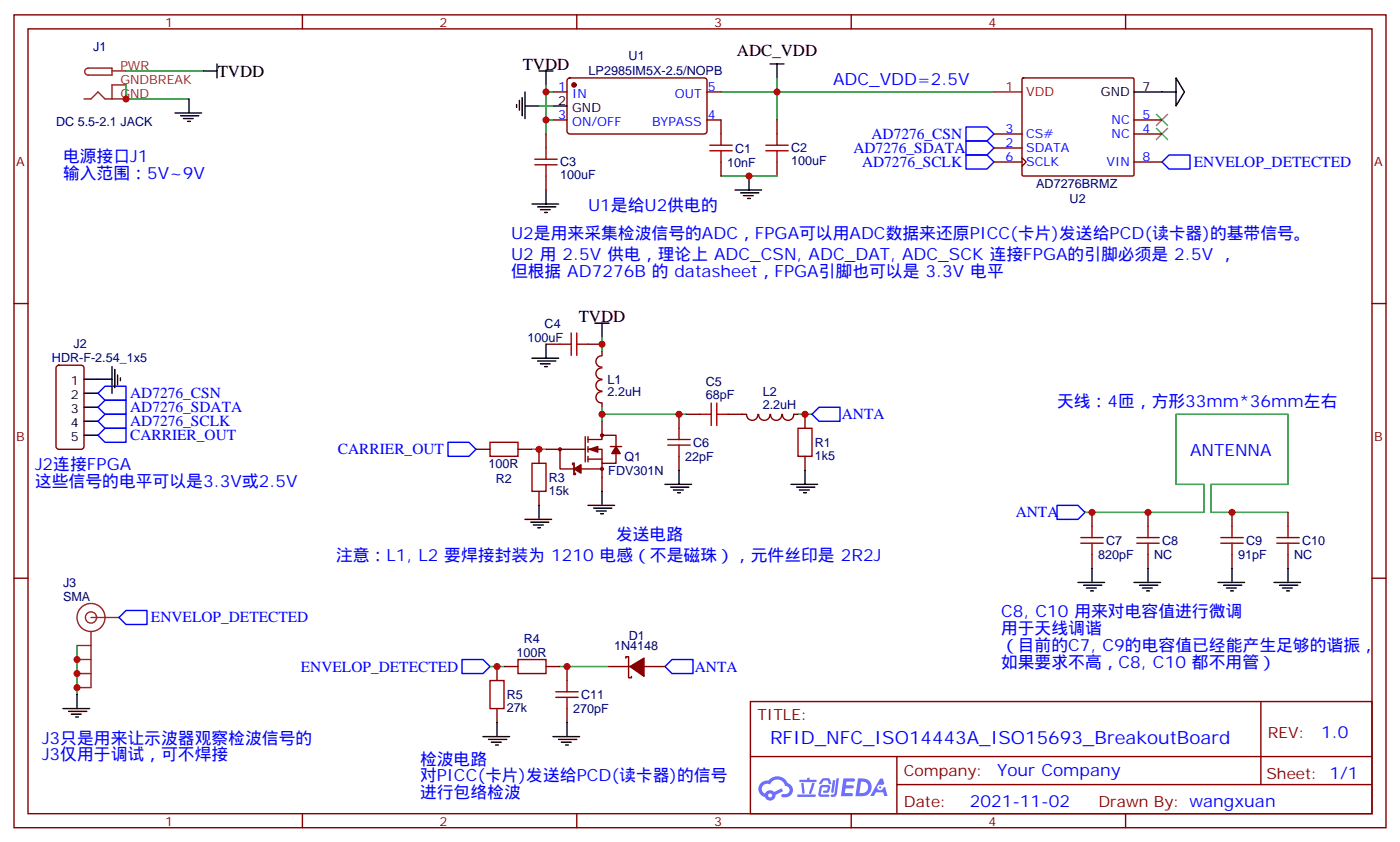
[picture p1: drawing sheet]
<svg xmlns="http://www.w3.org/2000/svg" width="353mm" height="212mm" viewBox="0 0 353 212" stroke-linecap="round" stroke-linejoin="round" font-family="sans-serif">
<g fill="none" stroke="#870000" stroke-width=".35">
<path d="M3.5 3.7h345.7v204.7h-345.7zM7.1 7.3h338.6v197.5h-338.6zM76.2 3.7v3.6M145.3 3.7v3.6M214.5 3.7v3.6M283.6 3.7v3.6M3.5 76.4h3.6M345.7 76.4h3.5M3.5 145.6h3.6M345.7 145.6h3.5M189.1 176.6h156.6v28.2h-156.6zM317.7 176.6v20.9"/>
<path d="M189.1 190.4h156.5M226 197.5h119.6M226 190.4v14.2M76.2 204.8v3.6M145.3 204.8v3.6M214.5 204.8v3.6M283.6 204.8v3.6"/>
</g>
<g fill="#5487ff">
<path d="M212.5 195.9h2.3a.47 .47 0 0 1 .5 .1 .47 .47 0 0 1 .1 .5l-.3 .2h-1.8l-.1 1h1.6l.3 .2a.4 .4 0 0 1-.4 .6h-1.6l-.2 1.1h1.4a.46 .46 0 0 1 .5 .1 .46 .46 0 0 1 .1 .5l-.4 .2h-2.6z"/>
<path d="M221.8 196h.7l.3 1.3-.6 .3a.74 .74 0 0 0-1.1 .3 .74 .74 0 0 0 .5 1.1 .74 .74 0 0 0 .9-.7l.5-.3 .6 2.4h-.8l-.2-1h-1.9l-.5 1h-.9z"/>
<path d="M209.9 196.4h.6l-.4 2.9a.31 .31 0 0 1-.4 .3 .31 .31 0 0 1-.3-.3z"/>
<path d="M210.8 195.9h.6l-.5 4a.89 .89 0 0 1-.7 .7 .89 .89 0 0 1-.9-.3l.2-.3h.6l.2-.2z"/>
<path d="M207.1 196.1l.7-.2 1.1 .1 .6 1.3-.6 .1-.4-.9-1 .1a.95 .95 0 0 1-1 .8l-.1-.2z"/>
<path d="M206.8 197.8l.5-.2h1.3a.89 .89 0 0 1 .4 1.5l-.3 .4-1 .1a.29 .29 0 0 1-.3-.4 .29 .29 0 0 1 .3-.2h.7l.2-.8h-1.5l-.3 1.8h1.9a.29 .29 0 0 1 .3 .3 .29 .29 0 0 1-.3 .3h-2l-.4-.3-.1-.5 .3-1.6z"/>
<path d="M200.9 200h4.4a.3 .3 0 0 1 .3 .3 .3 .3 0 0 1-.3 .3h-4.3z"/>
<path d="M204.6 197.1h.7l-.5 1.6a1.02 1.02 0 0 1-.7 1.2l-.3-.3z"/>
<path d="M201.9 197.1h.6l.3 2.4-.3 .3-.3-.2z"/>
<path d="M201.5 196.3h1.8l.3-.5h.4v.5h1.5a.29 .29 0 0 1 .3 .3 .29 .29 0 0 1-.3 .3h-4z"/>
<path d="M216.2 195.9l-.6 4.5h1.4a2.27 2.27 0 0 0 2.6-2.3 2.27 2.27 0 0 0-2.7-2.2zM217 196.7a1.5 1.5 0 0 1 1.8 1.6 1.5 1.5 0 0 1-2 1.3h-.2z"/>
<path d="M191.7 197.1a2.09 2.09 0 0 0 1.1 3.5 1.37 1.37 0 0 0 1.5 .9 1.37 1.37 0 0 0 1.1-1.4l1.9-1-.4-.7-1.8 1a1.4 1.4 0 0 0-2.3 .4 1.32 1.32 0 0 1-.7-1.9 1.32 1.32 0 0 1 1.9-.4 2.02 2.02 0 0 1 2.1-1.3 2.02 2.02 0 0 1 1.8 1.6 1.09 1.09 0 0 1 1 1.4 1.09 1.09 0 0 1-1.5 .7 .41 .41 0 0 0-.5 .3 .41 .41 0 0 0 .3 .5 1.89 1.89 0 0 0 2.5-1.2 1.89 1.89 0 0 0-1.2-2.4 2.84 2.84 0 0 0-4.9-.6l-1.1 .1zM193.5 200.2a.55 .55 0 0 1 1.1 0 .55 .55 0 0 1-1.1 0z"/>
<circle cx="221.8" cy="198.2" r=".28"/>
</g>
<g fill="#870000" stroke="#870000" stroke-width=".35">
<path d="M148.5 113.1l2.1-.7v1.4z"/>
<path d="M155.2 112.4l1.1 1.8h-2.1z"/>
<path d="M144.6 118l1.8-1v2.1z"/>
<path d="M158.7 167.8l3.6-2.1v4.6z"/>
<circle cx="144.6" cy="21.4" r=".53"/>
</g>
<g fill="none" stroke="#870000" stroke-width=".35">
<path d="M143.1 19.8l.5-.2h33.8a.71 .71 0 0 1 .8 .7v12.7l-.5 .7h-34.1l-.5-.2-.2-.5v-12.7zM257.6 19.8l.3-.2 27.7 .1 .2 .3-.1 24.1-.3 .2h-27.7l-.2-.3zM137.6 33.7v3.6M139.3 30.2h3.6M139.3 23.1h3.6M178.2 30.2h3.5v3.5M178.2 23.1h3.5M195.8 30.2v3.5M250.5 37.3h7M250.5 33.7h7M257.5 39.7l1.1 1.1-1.1 1M285.8 33.7h7"/>
<path d="M285.8 30.2h7M137.6 44.3v3.5M181.7 40.8v3.5M195.8 40.8v3.5M250.5 40.8h7M285.8 40.8h7M14.3 92.1l.5-.2h5.7a.71 .71 0 0 1 .7 .7l-.1 20.1-.6 .4h-5.7l-.5-.2-.2-.5v-19.8zM137.6 86.6h3.5M148.2 86.6h3.5M151.7 95.6a1.41 1.41 0 0 0-1.5 1.4 1.41 1.41 0 0 0 1.5 1.4M151.7 92.6a1.41 1.41 0 0 0-1.5 1.4 1.41 1.41 0 0 0 1.5 1.4M151.7 98.6a1.41 1.41 0 0 0-1.5 1.4 1.41 1.41 0 0 0 1.5 1.4"/>
<path d="M151.7 89.6a1.41 1.41 0 0 0-1.5 1.4 1.41 1.41 0 0 0 1.5 1.4M151.7 88.4v1.1M119.9 113.1h3.6M130.5 113.1h3.6M135.8 113.1v3.5M137.6 113.1h9.9M141.1 113.1v4.9h10.6M144.3 117v-.4h.3v2.9h.4v-.4M147.5 109.9v6.4M148.2 110.6h3.5v-1h3.5v2.8M148.2 113.1h3.5v3.5h3.5v-2.4M148.2 115.6h3.5"/>
<path d="M148.2 109.9v1.4M148.2 112.4v1.4M148.2 114.9v1.4M151.7 101.5v1M151.7 106v3.6M151.7 116.6v7.1M153.8 112.4h2.8M171.1 104.3v3.5M171.1 114.9v3.5M172.9 104.3h3.5M183.4 104.3h4.6M188.2 104.3a1.41 1.41 0 0 0 1.4 1.5 1.41 1.41 0 0 0 1.4-1.5"/>
<path d="M191.2 104.3a1.41 1.41 0 0 0 1.4 1.5 1.41 1.41 0 0 0 1.4-1.5M194.2 104.3a1.41 1.41 0 0 0 1.4 1.5 1.41 1.41 0 0 0 1.4-1.5M197.2 104.3a1.41 1.41 0 0 0 1.4 1.5 1.41 1.41 0 0 0 1.4-1.5M200 104.3h1.1M202.8 104.3v3.5M202.8 114.9v3.5M135.8 123.7v3.5M275.2 129v3.5M275.2 139.6v3.5M289.3 129v3.5M289.3 139.6v3.5M310.4 129v3.5"/>
<path d="M310.4 139.6v3.5M324.6 129v3.5M324.6 139.6v3.5M125.2 167.8v3.5M125.2 178.4v3.5M127 167.8h3.5M137.6 167.8h3.5M142.9 167.8v3.5M142.9 178.4v3.5M153.5 167.8h5.2M157.7 165.7v-.4h.7v5.3h.7v-.3M162.3 167.8h5.3"/>
<circle cx="141.1" cy="113.1" r=".35"/>
<circle cx="151.7" cy="109.6" r=".35"/>
<circle cx="151.7" cy="118" r=".35"/>
</g>
<g fill="none" stroke="#00f" stroke-width=".35">
<path d="M243.4 39h5.3l1.8 1.8-1.8 1.7h-5.3zM243.4 35.5h5.3l1.8 1.8-1.8 1.7h-5.3zM243.4 32h5.3l1.8 1.7-1.8 1.8h-5.3zM294.6 39h5.3v3.5h-5.3l-1.8-1.7zM26.5 97.2h5.2v3.6h-5.2l-1.8-1.8zM26.5 104.3h5.2v3.5h-5.2l-1.8-1.8zM26.5 107.8h5.2v3.5h-5.2l-1.8-1.7zM26.5 100.8h5.2v3.5h-5.2l-1.8-1.8zM112.9 111.3h5.3l1.7 1.8-1.7 1.8h-5.3zM206.4 102.5h5.3v3.5h-5.3l-1.8-1.7zM266.3 127.2h5.3l1.8 1.8-1.8 1.7h-5.3zM30 155.4l1.7-1.7h5.3v3.5h-5.3z"/>
<path d="M116.4 166h5.3l1.8 1.8-1.8 1.7h-5.3zM167.6 167.8l1.7-1.8h5.3v3.5h-5.3z"/>
</g>
<g fill="none" stroke="#a10000" stroke-width=".35">
<path d="M137.6 37.3v2.8M178.9 38h5.6M178.9 36.5h5.6M181.7 33.7v2.8M181.7 38v2.8M193 38h5.6M193 36.5h5.6M195.8 33.7v2.8M195.8 38v2.8M134.8 41.5h5.6M134.8 40.1h5.6M137.6 41.5v2.8"/>
<path d="M141.1 86.6h2.8M143.9 83.8v5.7M145.3 86.6h2.9M145.3 83.8v5.7M123.5 111.3h7v3.6h-7zM134.1 116.6h3.5v7.1h-3.5zM168.3 112h5.6M168.3 110.6h5.6M171.1 107.8v2.8M171.1 112v2.9M176.4 104.3h2.8M179.2 101.5v5.6"/>
<path d="M180.6 101.5v5.6M180.6 104.3h2.8M201.1 107.8h3.5v7.1h-3.5zM272.3 136.7h5.7M272.3 135.3h5.7M275.2 132.5v2.8M275.2 136.7v2.9M286.5 136.7h5.6M286.5 135.3h5.6M289.3 132.5v2.8M289.3 136.7v2.9M307.6 136.7h5.7"/>
<path d="M307.6 135.3h5.7M310.4 132.5v2.8M310.4 136.7v2.9M321.7 136.7h5.7M321.7 135.3h5.7M324.6 132.5v2.8M324.6 136.7v2.9M123.5 171.3h3.5v7.1h-3.5zM130.5 166h7.1v3.5h-7.1zM140.1 175.5h5.6M140.1 174.1h5.6M142.9 171.3v2.8"/>
<path d="M142.9 175.5v2.9"/>
</g>
<g fill="none" stroke="#000" stroke-width=".35">
<path d="M51.2 17.9h3.5M54.7 16.1v3.5M135.8 17.9h3.5M137.6 17.9v3.5M194 16.1h3.6M195.8 16.1v3.5M296.3 19.6l2.1 3.5-2.1 3.6zM44.1 28.4h6.7M45.5 29.1h4.6M46.2 29.8h2.5M47.3 30.6h.7M47.6 24.9v3.5"/>
<path d="M130.2 26.3v.7M130.9 25.3v2.4M131.6 24.6v4.5M132.3 26.7h3.5M132.3 23.1v6.7M139.3 26.7h3.6M285.8 23.1h10.5M134.1 51.4h6.7M135.5 52.1h4.6M136.2 52.8h2.4M137.2 53.5h.7M137.6 47.8v3.6"/>
<path d="M185.2 47.8h6.7M186.6 48.5h4.6M187.3 49.2h2.5M188.4 50h.7M188.7 44.3v3.5M21.2 95.5h7M21.2 99h3.5M28.2 92.3v6.7M28.9 93v4.6M29.6 94.4v2.5M30.3 95.1v.7M134.1 90.2h6.7"/>
<path d="M135.5 90.9h4.6M136.2 91.6h2.4M137.2 92.3h.7M137.6 86.6v3.6M149.9 81.4h3.6M151.7 81.4v3.5M21.2 102.5h3.5M21.2 106h3.5M21.2 109.6h3.5M171.1 118.4v3.5M202.8 118.4v3.5M132.3 130.7h6.7"/>
<path d="M133.7 131.4h4.6M134.4 132.2h2.5M135.5 132.9h.7M135.8 127.2v3.5M148.2 127.2h6.7M149.6 127.9h4.6M150.3 128.6h2.5M151.3 129.3h.7M151.7 123.7v3.5M167.6 121.9h6.7M169 122.6h4.6M169.7 123.3h2.5"/>
<path d="M170.7 124h.7M199.3 121.9h6.7M200.7 122.6h4.6M201.4 123.3h2.5M202.5 124h.7M271.6 146.6h6.7M273 147.3h4.6M273.8 148h2.4M274.8 148.7h.7M275.2 143.1v3.5M285.8 146.6h6.7M287.2 147.3h4.5"/>
<path d="M287.9 148h2.4M288.9 148.7h.7M289.3 143.1v3.5M306.9 146.6h6.7M308.3 147.3h4.6M309 148h2.5M310.1 148.7h.7M310.4 143.1v3.5M321 146.6h6.7M322.4 147.3h4.6M323.1 148h2.5M324.2 148.7h.7"/>
<path d="M324.6 143.1v3.5M15.9 178.4h6.7M17.3 179.1h4.6M18 179.8h2.5M19.4 174.8v3.6M19 180.5h.8M121.7 185.4h6.7M123.1 186.1h4.6M123.8 186.8h2.5M124.9 187.5h.7M125.2 181.9v3.5M139.3 185.4h6.7"/>
<path d="M140.8 186.1h4.5M141.5 186.8h2.4M142.5 187.5h.7M142.9 181.9v3.5"/>
</g>
<g fill="none" stroke="#008700" stroke-width=".35">
<path d="M31.7 17.9h19.5M195.8 19.6v10.6M31.7 21.4v3.5h15.9M135.8 26.7h3.5M137.6 23.1h1.7M137.6 21.4v12.3M137.6 30.2h1.7M181.7 23.1h68.8M181.7 44.3h14.1M151.7 84.9v3.5M134.1 113.1h3.5M151.7 102.5v3.5"/>
<path d="M151.7 104.3h21.2M201.1 104.3h3.5M273.4 129h30v-7.1h-7.1v-17.6h28.3v17.6h-19.4v7.1h19.4M19.4 162.5v12.3M123.5 167.8h3.5M141.1 167.8h12.4"/>
</g>
<path d="M291.4 28.8l2.8 2.8M291.4 32.3l2.8 2.8M294.2 28.8l-2.8 2.8M294.2 32.3l-2.8 2.8" fill="none" stroke="#3c3" stroke-width=".35"/>
<path d="M250.5 23.1h7" fill="none" stroke="#f00" stroke-width=".35"/>
<g fill="none" stroke="#8c2424" stroke-width=".35">
<path d="M21.6 17.4l.6-.3h6v1.8h-6a.88 .88 0 0 1-.8-.5 .88 .88 0 0 1 .2-1zM28.2 17.9h3.5M21.2 24.9h1.7l1.8-1.8 1.8 1.8h5.2M31.7 21.4h-3.5v3.5M22.9 159v14.1h-3.5M22.9 155.4h7.1M19.4 162.5h3.5M19.4 166h3.5M19.4 169.5h3.5"/>
<circle cx="22.9" cy="155.4" r="1.41"/>
<circle cx="22.9" cy="155.4" r="3.5"/>
</g>
<g fill="#c00">
<circle cx="151.7" cy="104.3" r=".88"/>
<circle cx="171.1" cy="104.3" r=".88"/>
<circle cx="202.8" cy="104.3" r=".88"/>
<circle cx="142.9" cy="167.8" r=".88"/>
<circle cx="125.2" cy="167.8" r=".88"/>
<circle cx="275.2" cy="129" r=".88"/>
<circle cx="289.3" cy="129" r=".88"/>
<circle cx="310.4" cy="129" r=".88"/>
<circle cx="31.8" cy="24.9" r=".88"/>
<circle cx="19.4" cy="166" r=".88"/>
<circle cx="19.4" cy="169.5" r=".88"/>
<circle cx="19.4" cy="173.1" r=".88"/>
<circle cx="135.8" cy="113.1" r=".88"/>
<circle cx="195.8" cy="23.1" r=".88"/>
<circle cx="137.6" cy="23.1" r=".88"/>
<circle cx="137.6" cy="30.2" r=".88"/>
<circle cx="188.7" cy="44.3" r=".88"/>
<circle cx="151.7" cy="86.6" r=".88"/>
</g>
<text font-size="4.6" fill="#00f" x="194" y="187.2">RFID_NFC_ISO14443A_ISO15693_BreakoutBoard</text>
<g font-size="4.2">
<text x="131.7" y="17.5">TVDD</text>
<text x="185.7" y="14">ADC_VDD</text>
<text x="54.9" y="19.3">TVDD</text>
<text x="145.8" y="81">TVDD</text>
</g>
<g font-size="4.2" fill="#00f">
<text x="209.9" y="21.4">ADC_VDD=2.5V</text>
<text x="15.9" y="40.8">电源接口J1</text>
<text x="15.9" y="45">输入范围：5V~9V</text>
<text x="148.2" y="53.1">U1是给U2供电的</text>
<text x="128.8" y="60.2">U2是用来采集检波信号的ADC，FPGA可以用ADC数据来还原PICC(卡片)发送给PCD(读卡器)的基带信号。</text>
<text x="128.8" y="65.5">U2 用 2.5V 供电，理论上 ADC_CSN, ADC_DAT, ADC_SCK 连接FPGA的引脚必须是 2.5V ，</text>
<text x="128.8" y="69.7">但根据 AD7276B 的 datasheet，FPGA引脚也可以是 3.3V 电平</text>
<text x="266.3" y="102.5">天线：4匝，方形33mm*36mm左右</text>
<text x="8.8" y="118.4">J2连接FPGA</text>
<text x="299.9" y="114.9">ANTENNA</text>
<text x="8.8" y="122.6">这些信号的电平可以是3.3V或2.5V</text>
<text x="155.2" y="136">发送电路</text>
<text x="84.7" y="141.3">注意：L1, L2 要焊接封装为 1210 电感（不是磁珠），元件丝印是 2R2J</text>
<text x="252.2" y="155.4">C8, C10 用来对电容值进行微调</text>
<text x="252.2" y="159.7">用于天线调谐</text>
<text x="252.2" y="163.9">（目前的C7, C9的电容值已经能产生足够的谐振，</text>
<text x="252.2" y="168.1">如果要求不高，C8, C10 都不用管）</text>
<text x="332.9" y="185.9">1.0</text>
<text x="10.6" y="187.2">J3只是用来让示波器观察检波信号的</text>
<text x="10.6" y="191.4">J3仅用于调试，可不焊接</text>
<text x="105.8" y="192.5">检波电路</text>
<text x="105.8" y="196.7">对PICC(卡片)发送给PCD(读卡器)的信号</text>
<text x="251.3" y="195.4">Your Company</text>
<text x="105.8" y="200.9">进行包络检波</text>
<text x="244.3" y="203.2">2021-11-02</text>
</g>
<g font-size="3.9" fill="#00f">
<text x="219.6" y="35">AD7276_CSN</text>
<text x="215" y="38.5">AD7276_SDATA</text>
<text x="300.8" y="42">ENVELOP_DETECTED</text>
<text x="217.2" y="42">AD7276_SCLK</text>
<text x="32.8" y="100.2">AD7276_CSN</text>
<text x="32.8" y="107.3">AD7276_SCLK</text>
<text x="32.8" y="103.8">AD7276_SDATA</text>
<text x="212.1" y="105.5">ANTA</text>
<text x="32.8" y="110.8">CARRIER_OUT</text>
<text x="85.1" y="114.4">CARRIER_OUT</text>
<text x="255.9" y="130.2">ANTA</text>
<text x="38" y="156.7">ENVELOP_DETECTED</text>
<text x="75.8" y="169">ENVELOP_DETECTED</text>
<text x="175.1" y="169">ANTA</text>
</g>
<g font-size="3.9" fill="#800">
<text x="190.9" y="181.2">TITLE:</text>
<text x="319.5" y="185.9">REV:</text>
<text x="227.8" y="195.4">Company:</text>
<text x="319.1" y="196">Sheet: 1/1</text>
<text x="227.8" y="203.1">Date:</text>
<text x="276.8" y="203.1">Drawn By: wangxuan</text>
</g>
<g font-size="3.2" fill="#800">
<text x="41.6" y="6.7">1</text>
<text x="110.8" y="6.7">2</text>
<text x="179.9" y="6.7">3</text>
<text x="249.1" y="6.7">4</text>
<text x="4.1" y="41.8">A</text>
<text x="346.3" y="41.8">A</text>
<text x="4.1" y="111">B</text>
<text x="346.3" y="111">B</text>
<text x="41.6" y="207.8">1</text>
<text x="110.8" y="207.8">2</text>
<text x="179.9" y="207.8">3</text>
<text x="249.1" y="207.8">4</text>
</g>
<g font-size="3.2" fill="#000080">
<text x="23.5" y="12.9">J1</text>
<text x="158.4" y="15.2">U1</text>
<text x="148.3" y="19">LP2985IM5X-2.5/NOPB</text>
<text x="14.1" y="31.8">DC 5.5-2.1 JACK</text>
<text x="141.1" y="41.9">C3</text>
<text x="183.2" y="41.9">10nF</text>
<text x="185.2" y="38.4">C1</text>
<text x="199.3" y="41.6">100uF</text>
<text x="199.3" y="38.4">C2</text>
<text x="141.1" y="45.1">100uF</text>
<text x="261.1" y="47.4">AD7276BRMZ</text>
<text x="269.5" y="51.2">U2</text>
<text x="137.2" y="82.5">C4</text>
<text x="18.5" y="87.7">J2</text>
<text x="132.9" y="86.1">100uF</text>
<text x="13.1" y="91.2">HDR-F-2.54_1x5</text>
<text x="153.1" y="99.8">2.2uH</text>
<text x="153.1" y="96.6">L1</text>
<text x="177.8" y="100.4">68pF</text>
<text x="177.8" y="97.2">C5</text>
<text x="192.2" y="99.6">L2</text>
<text x="192.2" y="102.8">2.2uH</text>
<text x="174.6" y="112.4">C6</text>
<text x="205.3" y="112.5">R1</text>
<text x="123.1" y="117.8">100R</text>
<text x="153.3" y="119.5">FDV301N</text>
<text x="157.3" y="116">Q1</text>
<text x="172.6" y="116">22pF</text>
<text x="205.3" y="115.7">1k5</text>
<text x="124.9" y="121.6">R2</text>
<text x="138.3" y="124.5">15k</text>
<text x="138.3" y="121.3">R3</text>
<text x="278.7" y="137.1">C7</text>
<text x="292.8" y="137.1">C8</text>
<text x="314" y="137.1">C9</text>
<text x="328.1" y="137.1">C10</text>
<text x="276.7" y="140.7">820pF</text>
<text x="290.8" y="140.7">NC</text>
<text x="312" y="140.7">91pF</text>
<text x="326.1" y="140.7">NC</text>
<text x="15.9" y="147.8">J3</text>
<text x="15.9" y="151.3">SMA</text>
<text x="132" y="161.8">R4</text>
<text x="158.4" y="161.1">D1</text>
<text x="130.1" y="165.4">100R</text>
<text x="154.7" y="163.6">1N4148</text>
<text x="127.7" y="179.2">27k</text>
<text x="127.7" y="176">R5</text>
<text x="144.4" y="179.5">270pF</text>
<text x="146.4" y="175.9">C11</text>
</g>
<g font-size="3.2" fill="#8d2323">
<text x="30.3" y="17.5">PWR</text>
<text x="30.3" y="21">GNDBREAK</text>
<text x="30.3" y="24.6">GND</text>
</g>
<g font-size="3.2" fill="#00f">
<text x="140.7" y="22.8">1</text>
<text x="178.3" y="22.8">5</text>
<text x="140.7" y="29.8">3</text>
<text x="144.2" y="24.6">IN</text>
<text x="170.1" y="24.6">OUT</text>
<text x="178.3" y="29.8">4</text>
<text x="287.9" y="29.8">5</text>
<text x="144.2" y="31.6">ON/OFF</text>
<text x="164.3" y="31.6">BYPASS</text>
<text x="253.4" y="33.4">3</text>
<text x="258.6" y="34.8">CS#</text>
<text x="280.1" y="34.8">NC</text>
<text x="280.1" y="31.3">NC</text>
<text x="287.9" y="33.4">4</text>
<text x="253.4" y="36.9">2</text>
<text x="253.4" y="40.4">6</text>
<text x="258.6" y="38.3">SDATA</text>
<text x="258.6" y="41.8">SCLK</text>
<text x="278.8" y="41.8">VIN</text>
<text x="287.9" y="40.4">8</text>
</g>
<g font-size="3.2" fill="#f00">
<text x="253.4" y="22.8">1</text>
<text x="258.6" y="24.2">VDD</text>
</g>
<g font-size="3.2">
<text x="287.9" y="22.8">7</text>
<text x="140.7" y="26.3">2</text>
<text x="144.2" y="28.1">GND</text>
<text x="277.4" y="24.2">GND</text>
<text x="17.8" y="96.9">1</text>
<text x="17.8" y="100.4">2</text>
<text x="17.8" y="103.9">3</text>
<text x="17.8" y="107.5">4</text>
<text x="17.8" y="111">5</text>
</g>
</svg>
